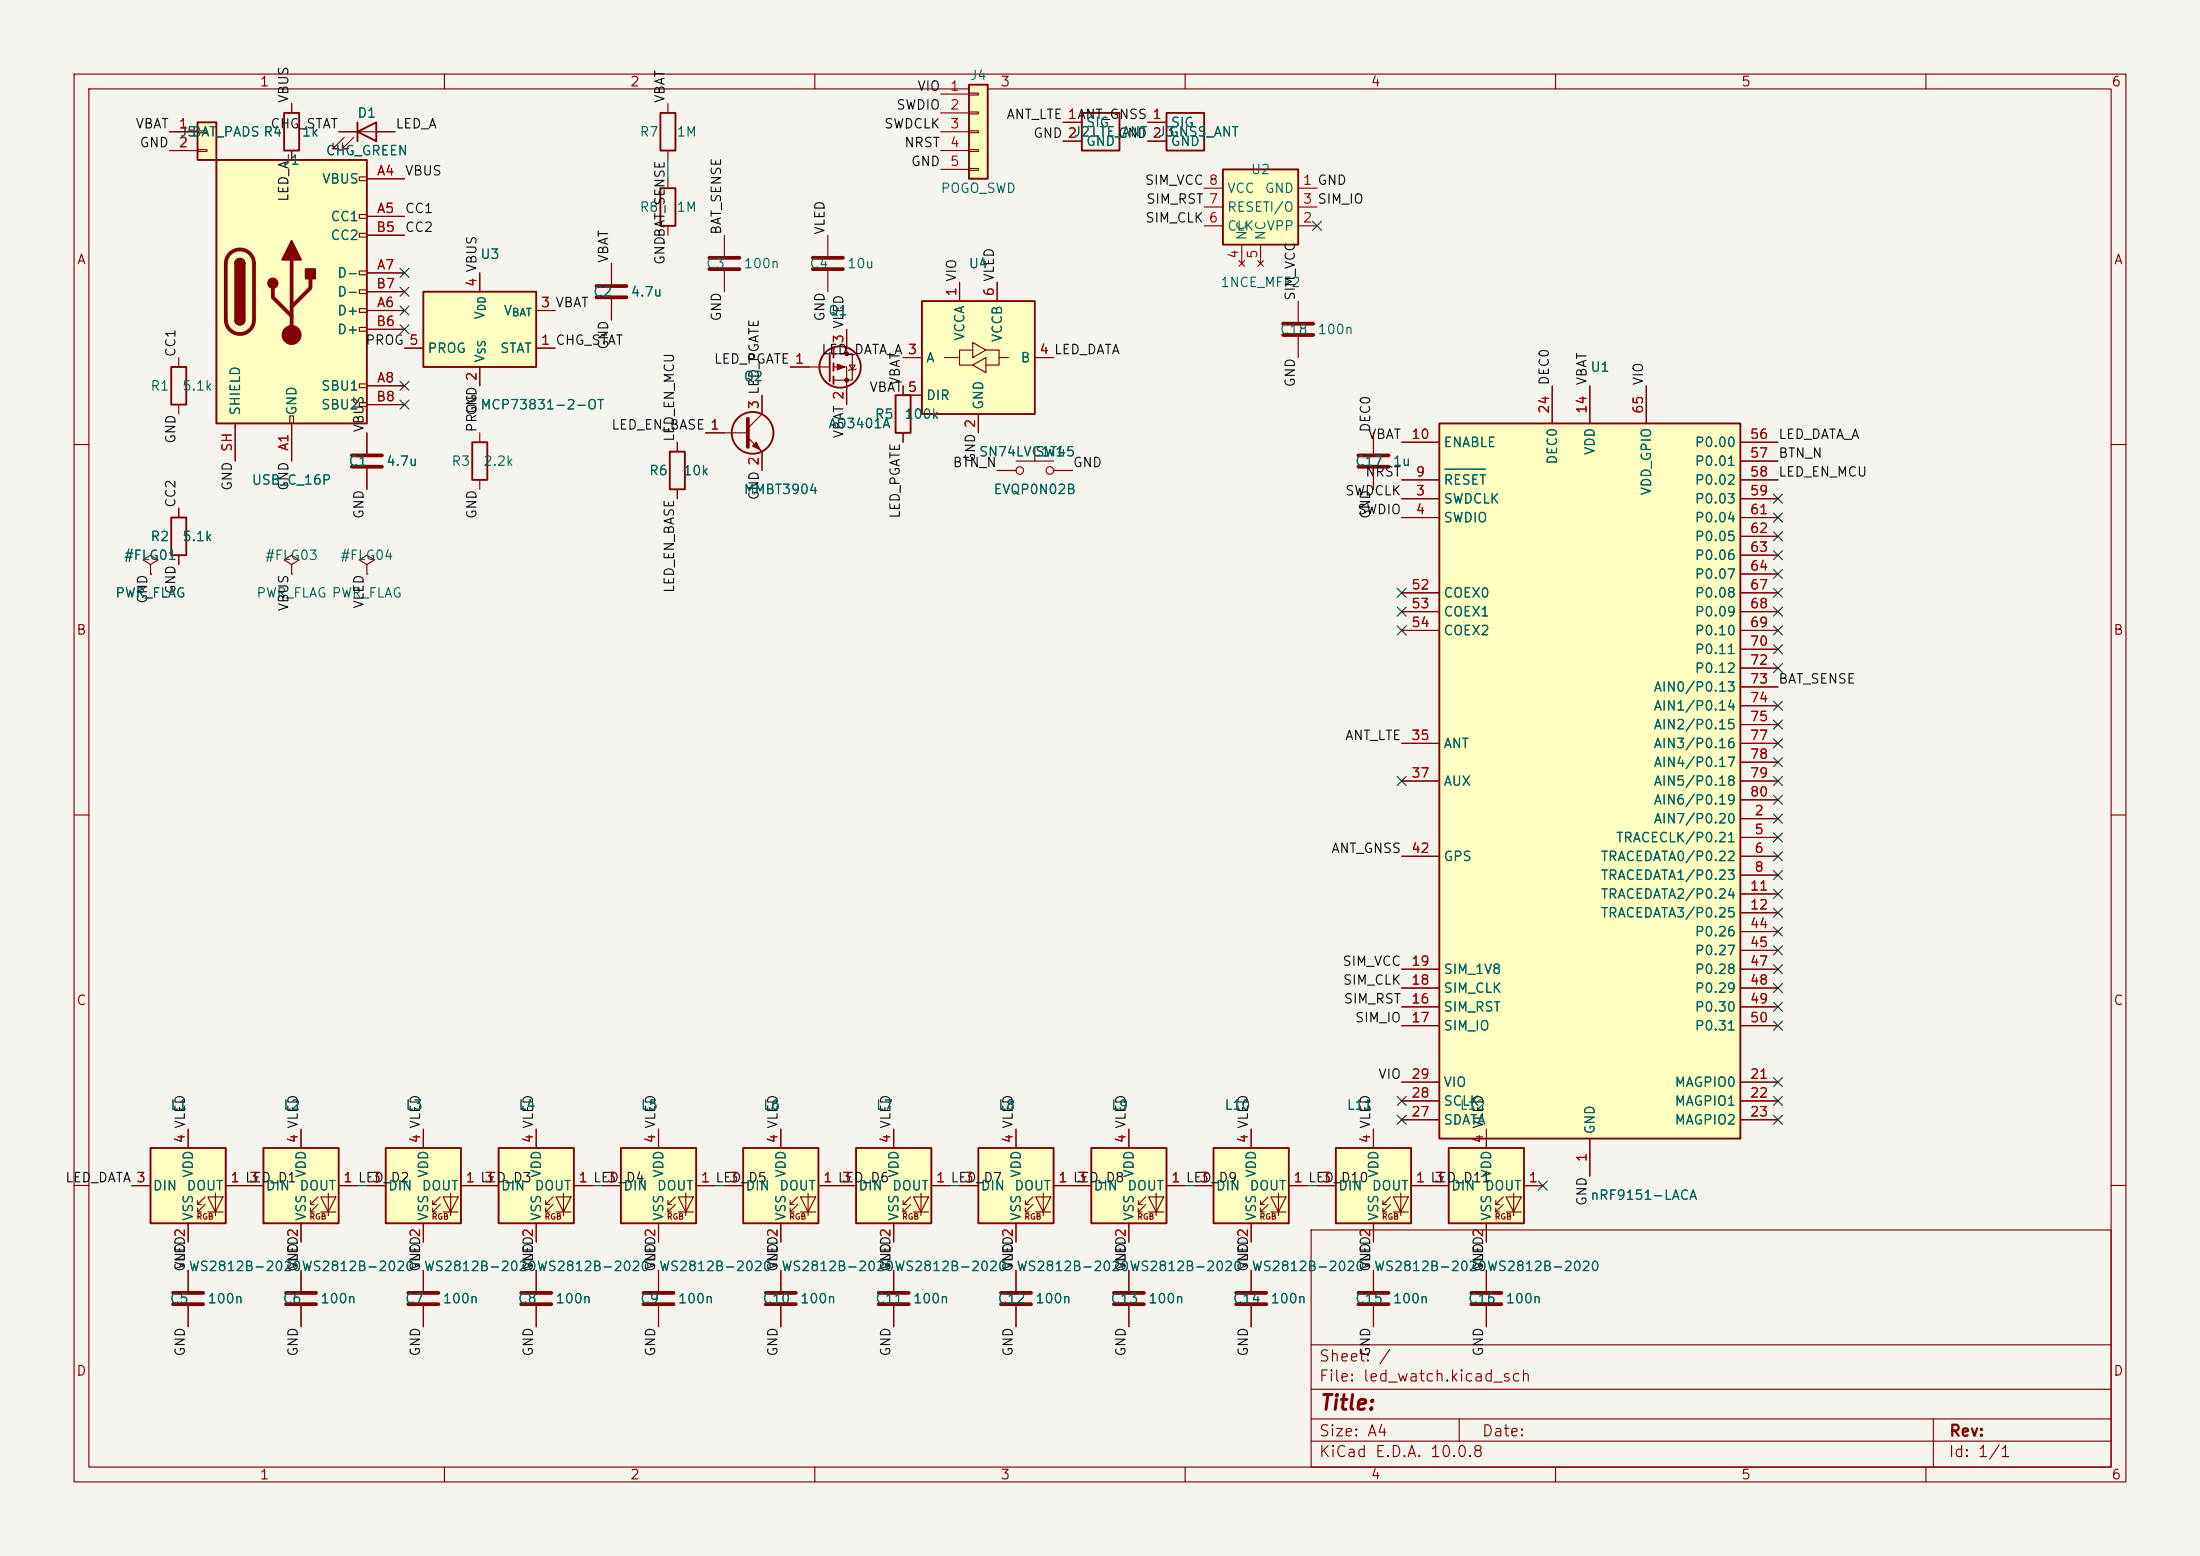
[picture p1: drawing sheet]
<svg xmlns="http://www.w3.org/2000/svg" width="297mm" height="210mm" viewBox="0 0 297 210" stroke-linecap="round" stroke-linejoin="round" font-family="sans-serif">
<path d="M0 0h297v210h-297z" fill="#f5f4ef" stroke="#f5f4ef" stroke-width=".14"/>
<g fill="none" stroke="#840000" stroke-width=".15">
<path d="M10 10h277v190h-277zM12 12h273v186h-273zM60 10v2M110 10v2M160 10v2M210 10v2M260 10v2M10 60h2M285 60h2M10 110h2M285 110h2M10 160h2"/>
<path d="M177 166h108v32h-108zM285 160h2M60 198v2M110 198v2M160 198v2M177 194.5h108M177 191.5h108M177 187.5h108M177 181.5h108M197 191.5v3M210 198v2M260 198v2"/>
<path d="M261 191.5v6.5"/>
</g>
<path d="M52.1 154.9h10.1v10.2h-10.1z" fill="#ffffc2"/>
<g fill="none" stroke="#840000" stroke-width=".15">
<path d="M90.2 14v1.2M90.2 20.3v1.3M57.1 152.4v2.5M49.5 160h2.6M57.1 165.1v2.5M58.4 162.6h.5M58.4 163.6h.5M59.4 161.5l-1 1.1v-.5M59.4 162.6l-1 1v-.5M59.8 161.5h2l-1 2.1zM59.8 163.6h2M60.8 161v3.1"/>
<path d="M62.2 160h2.6"/>
</g>
<path d="M89.2 15.2h2v5.1h-2zM52.1 154.9h10.1v10.2h-10.1z" fill="none" stroke="#840000" stroke-width=".25"/>
<path d="M35.6 154.9h10.1v10.2h-10.1z" fill="#ffffc2"/>
<path d="M40.6 152.4v2.5M33 160h2.6M40.6 165.1v2.5M41.9 162.6h.5M41.9 163.6h.5M42.9 161.5l-1 1.1v-.5M42.9 162.6l-1 1v-.5M43.3 161.5h2l-1 2.1zM43.3 163.6h2M44.3 161v3.1M45.7 160h2.6" fill="none" stroke="#840000" stroke-width=".15"/>
<path d="M35.6 154.9h10.1v10.2h-10.1z" fill="none" stroke="#840000" stroke-width=".25"/>
<path d="M100.3 154.9h10.2v10.2h-10.2z" fill="#ffffc2"/>
<g fill="none" stroke="#840000" stroke-width=".15">
<path d="M82.5 35.6v2.8M90.2 24.1v1.3M90.2 30.5v1.3M82.5 40.4v2.8M105.4 152.4v2.5M97.8 160h2.5M105.4 165.1v2.5M106.7 162.6h.5M106.7 163.6h.5M107.7 161.5l-1 1.1v-.5M107.7 162.6l-1 1v-.5M108.1 161.5h2l-1 2.1z"/>
<path d="M108.1 163.6h2M109.1 161v3.1M110.5 160h2.5"/>
</g>
<path d="M89.2 25.4h2v5.1h-2zM100.3 154.9h10.2v10.2h-10.2z" fill="none" stroke="#840000" stroke-width=".25"/>
<path d="M80.5 38.6h4.1M80.5 40.1h4.1" fill="none" stroke="#840000" stroke-width=".51"/>
<path d="M115.6 154.9h10.1v10.2h-10.1z" fill="#ffffc2"/>
<path d="M120.6 152.4v2.5M113 160h2.6M120.6 165.1v2.5M121.9 162.6h.5M121.9 163.6h.5M122.9 161.5l-1 1.1v-.5M122.9 162.6l-1 1v-.5M123.3 161.5h2l-1 2.1zM123.3 163.6h2M124.3 161v3.1M125.7 160h2.6" fill="none" stroke="#840000" stroke-width=".15"/>
<path d="M115.6 154.9h10.1v10.2h-10.1z" fill="none" stroke="#840000" stroke-width=".25"/>
<path d="M57.1 39.4h15.3v10.1h-15.3z" fill="#ffffc2"/>
<path d="M57.1 39.4h15.3v10.1h-15.3z" fill="none" stroke="#840000" stroke-width=".25"/>
<path d="M64.8 36.8v2.6M97.8 31.8v2.7M97.8 36.6v2.8M111.8 31.8v2.7M111.8 36.6v2.8M54.6 47h2.5M64.8 49.5v2.6M72.4 47h2.5M72.4 41.9h2.5" fill="none" stroke="#840000" stroke-width=".15"/>
<path d="M95.8 34.8h4M95.8 36.3h4M109.7 34.8h4.1M109.7 36.3h4.1" fill="none" stroke="#840000" stroke-width=".51"/>
<path d="M83.8 154.9h10.2v10.2h-10.2z" fill="#ffffc2"/>
<path d="M88.9 152.4v2.5M81.3 160h2.5M88.9 165.1v2.5M90.2 162.6h.5M90.2 163.6h.5M91.2 161.5l-1 1.1v-.5M91.2 162.6l-1 1v-.5M91.6 161.5h2l-1 2.1zM91.6 163.6h2M92.6 161v3.1M94 160h2.5" fill="none" stroke="#840000" stroke-width=".15"/>
<path d="M83.8 154.9h10.2v10.2h-10.2z" fill="none" stroke="#840000" stroke-width=".25"/>
<path d="M20.3 154.9h10.2v10.2h-10.2z" fill="#ffffc2"/>
<path d="M25.4 152.4v2.5M17.8 160h2.5M25.4 165.1v2.5M26.7 162.6h.5M26.7 163.6h.5M27.7 161.5l-1 1.1v-.5M27.7 162.6l-1 1v-.5M28.1 161.5h2l-1 2.1zM28.1 163.6h2M29.1 161v3.1M30.5 160h2.5" fill="none" stroke="#840000" stroke-width=".15"/>
<path d="M20.3 154.9h10.2v10.2h-10.2z" fill="none" stroke="#840000" stroke-width=".25"/>
<path d="M130.8 11.4h2.5v12.7h-2.5z" fill="#ffffc2"/>
<path d="M130.8 11.4h2.5v12.7h-2.5z" fill="none" stroke="#840000" stroke-width=".25"/>
<path d="M127 12.7h3.8M127 15.2h3.8M127 17.8h3.8M130.8 12.6h1.3v.2h-1.3zM130.8 15.1h1.3v.3h-1.3zM130.8 17.7h1.3v.2h-1.3zM127 20.3h3.8M127 22.9h3.8M130.8 20.2h1.3v.2h-1.3zM130.8 22.7h1.3v.3h-1.3zM40.6 171.5v2.7M40.6 176.3v2.8" fill="none" stroke="#840000" stroke-width=".15"/>
<path d="M38.6 174.5h4.1M38.6 176h4.1" fill="none" stroke="#840000" stroke-width=".51"/>
<path d="M180.3 154.9h10.2v10.2h-10.2z" fill="#ffffc2"/>
<g fill="none" stroke="#840000" stroke-width=".15">
<path d="M24.1 48.3v1.2M24.1 54.6v1.3M185.4 152.4v2.5M177.8 160h2.5M185.4 165.1v2.5M186.7 162.6h.5M186.7 163.6h.5M187.7 161.5l-1 1.1v-.5M187.7 162.6l-1 1v-.5M188.1 161.5h2l-1 2.1zM188.1 163.6h2M189.1 161v3.1"/>
<path d="M190.5 160h2.5"/>
</g>
<path d="M23.1 49.5h2v5.1h-2zM180.3 154.9h10.2v10.2h-10.2z" fill="none" stroke="#840000" stroke-width=".25"/>
<path d="M29.2 21.6h20.3v35.6h-20.3z" fill="#ffffc2"/>
<g fill="none" stroke="#840000" stroke-width=".15">
<path d="M39.4 14v1.2M45.7 17.8h7.6M46.5 18.5l-1.5 1.6h.7h-.7v-.8M47.8 18.5l-1.6 1.6h.8h-.8v-.8M39.4 20.3v1.3M48.5 23.9h1v.5h-1zM48.5 29h1v.5h-1zM48.5 31.5h1v.5h-1zM48.5 36.6h1v.5h-1zM48.5 39.1h1v.5h-1zM49.5 24.1h5.1M49.5 29.2h5.1"/>
<path d="M49.5 36.8h5.1M49.5 31.8h5.1M49.5 39.4h5.1M31.7 57.2v5M39.1 56.1h.5v1.1h-.5zM39.4 57.2v5M48.5 41.7h1v.5h-1zM48.5 44.2h1v.5h-1zM48.5 51.8h1v.5h-1zM48.5 54.4h1v.5h-1zM49.5 41.9h5.1M49.5 52.1h5.1"/>
<path d="M49.5 44.5h5.1M49.5 54.6h5.1M49.5 58.4v2.8M64.8 58.4v1.3M91.4 59.7v1.3M95.2 58.4h5.8M101 59.1l1.9 1.9v2.5M102.9 53.3v2.6l-1.9 1.9M106.7 49.5h5.3M112.5 47.8h2.6v3.5h-2.6M112.5 49.5h1.8v5.1M114.3 44.5v3.3"/>
<path d="M114.7 49.3h.7l-.3 .6zM115.6 49.8l-.2 .1h-.7l-.1 .1M121.9 52.1v1.2M121.9 58.4v1.3M24.1 68.6v1.3M24.1 74.9v1.3M39.4 76.2l1-.6-1-.7-1 .7 1 .6v1.3M39.4 77.5h.1M49.5 76.2l1-.6-1-.7-1 .7 1 .6v1.3M49.5 77.5h.1M49.5 63.2v2.8M64.8 64.8v1.2"/>
<path d="M91.4 66v1.3M25.4 171.5v2.7M25.4 176.3v2.8M57.1 171.5v2.7M57.1 176.3v2.8M72.4 171.5v2.7M72.4 176.3v2.8M88.9 171.5v2.7M88.9 176.3v2.8M105.4 171.5v2.7M105.4 176.3v2.8M152.4 171.5v2.7"/>
<path d="M152.4 176.3v2.8M185.4 171.5v2.7M185.4 176.3v2.8"/>
</g>
<g fill="none" stroke="#840000" stroke-width=".25">
<path d="M38.4 15.2h2v5.1h-2zM48.3 17.8l2.5-1.3v2.6zM48.3 16.5v2.6M29.2 21.6h20.3v35.6h-20.3zM31.7 35.6a.64 .64 0 0 1 .7-.7 .64 .64 0 0 1 .6 .7M31.7 43.2a.64 .64 0 0 0 .7 .6 .64 .64 0 0 0 .6-.6M63.8 59.7h2v5.1h-2zM112 47.6v3.8M112.5 47.2v1.1M112.5 49v1M112.5 50.8v1M120.9 53.3h2v5.1h-2z"/>
<path d="M23.1 69.9h2v5h-2zM90.4 61h2.1v5h-2.1z"/>
<circle cx="101.6" cy="58.4" r="2.82"/>
<circle cx="113.4" cy="49.5" r="2.79"/>
</g>
<g fill="none" stroke="#840000" stroke-width=".51">
<path d="M31 34.2a1.9 1.9 0 0 1 2.1-.4 1.9 1.9 0 0 1 1.2 1.8v7.6a1.91 1.91 0 0 1-1.9 1.9 1.91 1.91 0 0 1-1.9-1.9v-7.6a1.9 1.9 0 0 1 .5-1.4zM36.8 38.9v1.2l2.6 2.6M39.4 35.1v10.1M41.9 37.6v1.3l-2.5 2.5M101 56.5v3.8M47.5 61.5h4.1M47.5 63h4.1M23.4 174.5h4M23.4 176h4M55.1 174.5h4.1M55.1 176h4.1M70.4 174.5h4"/>
<path d="M70.4 176h4M86.9 174.5h4M86.9 176h4M103.4 174.5h4M103.4 176h4M150.4 174.5h4M150.4 176h4M183.4 174.5h4.1M183.4 176h4.1"/>
</g>
<g fill="#840000" stroke="#840000" stroke-width=".25">
<path d="M31.7 35.6h1.3v7.6h-1.3z"/>
<path d="M31.9 35.1a.64 .64 0 0 1 .7-.1 .64 .64 0 0 1 .4 .6h-1.3z"/>
<path d="M31.7 43.2h1.3a.64 .64 0 0 1-.6 .6 .64 .64 0 0 1-.7-.6z"/>
<path d="M39.4 32.5l1.2 2.6h-2.5z"/>
<path d="M41.3 36.3h1.2v1.3h-1.2z"/>
<circle cx="36.8" cy="38.2" r=".63"/>
</g>
<g fill="#840000" stroke="#840000" stroke-width=".15">
<path d="M101.6 60.2l.5-.5 .5 1z"/>
<path d="M113 49.1l1 .4-1 .4z"/>
<circle cx="39.4" cy="45.2" r="1.27"/>
<circle cx="114.3" cy="47.8" r=".25"/>
<circle cx="114.3" cy="51.3" r=".25"/>
</g>
<path d="M195.6 154.9h10.1v10.2h-10.1z" fill="#ffffc2"/>
<path d="M200.7 152.4v2.5M193 160h2.6M200.7 165.1v2.5M201.9 162.6h.5M201.9 163.6h.5M202.9 161.5l-1 1.1v-.5M202.9 162.6l-1 1v-.5M203.3 161.5h2.1l-1.1 2.1zM203.3 163.6h2.1M204.3 161v3.1M205.7 160h2.6" fill="none" stroke="#840000" stroke-width=".15"/>
<path d="M195.6 154.9h10.1v10.2h-10.1z" fill="none" stroke="#840000" stroke-width=".25"/>
<path d="M26.7 16.5h2.5v5.1h-2.5z" fill="#ffffc2"/>
<path d="M26.7 16.5h2.5v5.1h-2.5z" fill="none" stroke="#840000" stroke-width=".25"/>
<path d="M22.9 17.8h3.8M26.7 17.7h1.2v.2h-1.2zM22.9 20.3h3.8M26.7 20.2h1.2v.2h-1.2z" fill="none" stroke="#840000" stroke-width=".15"/>
<path d="M67.3 154.9h10.2v10.2h-10.2z" fill="#ffffc2"/>
<g fill="none" stroke="#840000" stroke-width=".15">
<path d="M20.3 76.2l1-.6-1-.7-1 .7 1 .6v1.3M20.3 77.5h.1M72.4 152.4v2.5M64.8 160h2.5M72.4 165.1v2.5M73.7 162.6h.5M73.7 163.6h.5M74.7 161.5l-1 1.1v-.5M74.7 162.6l-1 1v-.5M75.1 161.5h2l-1 2.1zM75.1 163.6h2M76.1 161v3.1"/>
<path d="M77.5 160h2.5M120.6 171.5v2.7M120.6 176.3v2.8M137.2 171.5v2.7M137.2 176.3v2.8M200.7 171.5v2.7M200.7 176.3v2.8"/>
</g>
<path d="M67.3 154.9h10.2v10.2h-10.2z" fill="none" stroke="#840000" stroke-width=".25"/>
<path d="M118.6 174.5h4.1M118.6 176h4.1M135.1 174.5h4.1M135.1 176h4.1M198.6 174.5h4.1M198.6 176h4.1" fill="none" stroke="#840000" stroke-width=".51"/>
<path d="M132.1 154.9h10.1v10.2h-10.1z" fill="#ffffc2"/>
<path d="M137.2 152.4v2.5M129.5 160h2.6M137.2 165.1v2.5M138.4 162.6h.5M138.4 163.6h.5M139.4 161.5l-1 1.1v-.5M139.4 162.6l-1 1v-.5M139.8 161.5h2.1l-1.1 2.1zM139.8 163.6h2.1M140.8 161v3.1M142.2 160h2.6" fill="none" stroke="#840000" stroke-width=".15"/>
<path d="M132.1 154.9h10.1v10.2h-10.1z" fill="none" stroke="#840000" stroke-width=".25"/>
<path d="M147.3 154.9h10.2v10.2h-10.2z" fill="#ffffc2"/>
<g fill="none" stroke="#840000" stroke-width=".15">
<path d="M152.4 152.4v2.5M144.8 160h2.5M152.4 165.1v2.5M153.7 162.6h.5M153.7 163.6h.5M154.7 161.5l-1 1.1v-.5M154.7 162.6l-1 1v-.5M155.1 161.5h2l-1 2.1zM155.1 163.6h2M156.1 161v3.1M157.5 160h2.5M168.9 171.5v2.7"/>
<path d="M168.9 176.3v2.8"/>
</g>
<path d="M147.3 154.9h10.2v10.2h-10.2z" fill="none" stroke="#840000" stroke-width=".25"/>
<path d="M166.9 174.5h4M166.9 176h4" fill="none" stroke="#840000" stroke-width=".51"/>
<path d="M163.8 154.9h10.2v10.2h-10.2z" fill="#ffffc2"/>
<g fill="none" stroke="#840000" stroke-width=".15">
<path d="M143.5 16.5h2.5M143.5 19.1h2.5M154.9 16.5h2.6M154.9 19.1h2.6M168.9 152.4v2.5M161.3 160h2.5M168.9 165.1v2.5M170.2 162.6h.5M170.2 163.6h.5M171.2 161.5l-1 1.1v-.5M171.2 162.6l-1 1v-.5M171.6 161.5h2l-1 2.1z"/>
<path d="M171.6 163.6h2M172.6 161v3.1M174 160h2.5"/>
</g>
<path d="M146 15.2h5.1v5.1h-5.1zM157.5 15.2h5.1v5.1h-5.1zM163.8 154.9h10.2v10.2h-10.2z" fill="none" stroke="#840000" stroke-width=".25"/>
<path d="M165.1 22.9h10.2v10.1h-10.2z" fill="#ffffc2"/>
<path d="M165.1 22.9h10.2v10.1h-10.2z" fill="none" stroke="#840000" stroke-width=".25"/>
<g fill="none" stroke="#840000" stroke-width=".15">
<path d="M162.6 25.4h2.5M162.6 30.5h2.5M162.6 27.9h2.5M167.3 35.2l.7 .7M167.6 33v2.6M168 35.2l-.7 .7M169.8 35.2l.8 .7M170.2 33v2.6M170.6 35.2l-.8 .7M175.3 25.4h2.5M175.3 30.5h2.5M175.3 27.9h2.5"/>
<path d="M134.6 63.5h2.6M137.2 62.2h5M139.7 60.5v1.7M142.2 63.5h2.6"/>
<circle cx="137.7" cy="63.5" r=".51"/>
<circle cx="141.7" cy="63.5" r=".51"/>
</g>
<path d="M124.5 40.6h15.2v15.3h-15.2z" fill="#ffffc2"/>
<path d="M124.5 40.6h15.2v15.3h-15.2z" fill="none" stroke="#840000" stroke-width=".25"/>
<g fill="none" stroke="#840000" stroke-width=".15">
<path d="M129.5 38.1v2.5M134.6 38.1v2.5M121.9 48.3h2.6M121.9 53.3h2.6M127.5 48.3h2v1h1.8M131.3 47.2h-1.8v1.1M131.3 46.2l1.8 1-1.8 1.1zM131.3 49.3l1.8-1v2zM132.1 55.9v2.5M133.1 47.2h1.8v1.1h1.2M134.9 48.3v1h-1.8M139.7 48.3h2.5"/>
<path d="M175.3 40.6v2.8M175.3 45.5v2.8M185.4 58.4v2.8M185.4 63.2v2.8"/>
</g>
<path d="M173.2 43.7h4.1M173.2 45.2h4.1M183.4 61.5h4.1M183.4 63h4.1" fill="none" stroke="#840000" stroke-width=".51"/>
<path d="M194.3 57.2h40.6v96.5h-40.6z" fill="#ffffc2"/>
<path d="M194.3 57.2h40.6v96.5h-40.6z" fill="none" stroke="#840000" stroke-width=".25"/>
<g fill="none" stroke="#840000" stroke-width=".15">
<path d="M22.9 17.8h3.8M39.4 14v1.2M45.7 17.8h2.6M50.8 17.8h2.5M143.5 16.5h2.5M143.5 19.1h2.5M154.9 16.5h2.6M154.9 19.1h2.6M22.9 20.3h3.8M39.4 20.3v1.3M49.5 24.1h5.1M49.5 29.2h5.1"/>
<path d="M49.5 36.8h5.1M49.5 31.8h5.1M49.5 39.4h5.1M64.8 36.8v2.6M82.5 35.6v2.8M129.5 38.1v2.5M134.6 38.1v2.5M31.7 57.2v5M39.4 57.2v5M49.5 41.9h5.1M49.5 52.1h5.1M49.5 44.5h5.1"/>
<path d="M49.5 54.6h5.1M49.5 58.4v2.8M54.6 47h2.5M64.8 49.5v2.6M72.4 41.9h2.5M72.4 47h2.5M82.5 40.4v2.8M91.4 59.7v1.3M95.2 58.4h2.6M102.9 53.3v2.6M106.7 49.5h2.5M114.3 44.5v2.5"/>
<path d="M114.3 52.1v2.5M121.9 52.1v1.2h2.6M121.9 58.4v1.3M121.9 48.3h2.6M132.1 55.9v2.5M139.7 48.3h2.5M185.4 58.4v2.8M189.2 59.7h5.1M209.5 52.1v5.1M214.6 52.1v5.1M222.2 52.1v5.1M234.9 59.7h5.1"/>
<path d="M20.3 77.5h.1M24.1 68.6v1.3M24.1 74.9v1.3M49.5 63.2v2.8M91.4 66v1.3M102.9 61v2.5M134.6 63.5h2.6M142.2 63.5h2.6M185.4 63.2v2.8M189.2 67.3h5.1M189.2 69.9h5.1M189.2 64.8h5.1"/>
<path d="M234.9 67.3h5.1M234.9 69.9h5.1M234.9 64.8h5.1M234.9 62.2h5.1M234.9 72.4h5.1M234.9 74.9h5.1M234.9 77.5h5.1M189.2 80h5.1M189.2 82.6h5.1M189.2 85.1h5.1M234.9 80h5.1M234.9 82.6h5.1"/>
<path d="M234.9 85.1h5.1M234.9 87.6h5.1M234.9 90.2h5.1M234.9 92.7h5.1M234.9 95.3h5.1M234.9 97.8h5.1M189.2 115.6h5.1M189.2 100.3h5.1M189.2 105.4h5.1M234.9 110.5h5.1M234.9 113h5.1M234.9 115.6h5.1"/>
<path d="M234.9 118.1h5.1M234.9 100.3h5.1M234.9 105.4h5.1M234.9 102.9h5.1M234.9 108h5.1M189.2 135.9h5.1M189.2 138.4h5.1M189.2 133.4h5.1M189.2 130.8h5.1M234.9 120.7h5.1M234.9 123.2h5.1M234.9 135.9h5.1"/>
<path d="M234.9 138.4h5.1M234.9 133.4h5.1M234.9 130.8h5.1M234.9 125.7h5.1M234.9 128.3h5.1M25.4 152.4v2.5M40.6 152.4v2.5M57.1 152.4v2.5M72.4 152.4v2.5M88.9 152.4v2.5M105.4 152.4v2.5M120.6 152.4v2.5"/>
<path d="M137.2 152.4v2.5M152.4 152.4v2.5M168.9 152.4v2.5M185.4 152.4v2.5M189.2 146.1h5.1M189.2 148.6h5.1M189.2 151.1h5.1M200.7 152.4v2.5M214.6 153.7v5.1M234.9 146.1h5.1M234.9 148.6h5.1M234.9 151.1h5.1"/>
<path d="M17.8 160h2.5M25.4 165.1v2.5M25.4 171.5v2.7M25.4 176.3v2.8M30.5 160h5.1M40.6 165.1v2.5M40.6 171.5v2.7M40.6 176.3v2.8M45.7 160h2.6M49.5 160h2.6M57.1 165.1v2.5M57.1 171.5v2.7"/>
<path d="M57.1 176.3v2.8M62.2 160h5.1M72.4 165.1v2.5M72.4 171.5v2.7M72.4 176.3v2.8M77.5 160h2.5M81.3 160h2.5M88.9 165.1v2.5M88.9 171.5v2.7M88.9 176.3v2.8M94 160h2.5M97.8 160h2.5"/>
<path d="M105.4 165.1v2.5M105.4 171.5v2.7M105.4 176.3v2.8M110.5 160h5.1M120.6 165.1v2.5M120.6 171.5v2.7M120.6 176.3v2.8M125.7 160h2.6M129.5 160h2.6M137.2 165.1v2.5M137.2 171.5v2.7M137.2 176.3v2.8"/>
<path d="M142.2 160h5.1M152.4 165.1v2.5M152.4 171.5v2.7M152.4 176.3v2.8M157.5 160h2.5M161.3 160h2.5M168.9 165.1v2.5M168.9 171.5v2.7M168.9 176.3v2.8M174 160h2.5M177.8 160h2.5M185.4 165.1v2.5"/>
<path d="M185.4 171.5v2.7M185.4 176.3v2.8M190.5 160h5.1M200.7 165.1v2.5M200.7 171.5v2.7M200.7 176.3v2.8M205.7 160h2.6"/>
</g>
<path d="M195 63.3h5.5" fill="none" stroke="#006464" stroke-width=".15"/>
<path d="M90.2 21.6v2.5M48.3 160h1.2M80 160h1.3M96.5 160h1.3M128.3 160h1.2M160 160h1.3M176.5 160h1.3" fill="none" stroke="#009600" stroke-width=".15"/>
<g fill="none" stroke="#000084" stroke-width=".15">
<path d="M54 36.2l1.2 1.2M54 38.8l1.2 1.2M55.2 36.2l-1.2 1.2M55.2 38.8l-1.2 1.2M177.2 29.9l1.2 1.2M178.4 29.9l-1.2 1.2M54 54l1.2 1.2M54 41.3l1.2 1.2M54 43.8l1.2 1.3M54 51.5l1.2 1.2M55.2 54l-1.2 1.2M55.2 41.3l-1.2 1.2"/>
<path d="M55.2 43.8l-1.2 1.3M55.2 51.5l-1.2 1.2M188.6 79.4l1.2 1.2M189.8 79.4l-1.2 1.2M239.4 79.4l1.2 1.2M239.4 66.7l1.2 1.2M239.4 69.2l1.2 1.3M239.4 71.8l1.2 1.2M239.4 74.3l1.2 1.2M239.4 76.9l1.2 1.2M240.6 79.4l-1.2 1.2M240.6 66.7l-1.2 1.2"/>
<path d="M240.6 69.2l-1.2 1.3M240.6 71.8l-1.2 1.2M240.6 74.3l-1.2 1.2M240.6 76.9l-1.2 1.2M188.6 81.9l1.2 1.3M188.6 84.5l1.2 1.2M189.8 81.9l-1.2 1.3M189.8 84.5l-1.2 1.2M239.4 81.9l1.2 1.3M239.4 84.5l1.2 1.2M239.4 87l1.2 1.2M239.4 89.6l1.2 1.2"/>
<path d="M239.4 94.6l1.2 1.3M239.4 97.2l1.2 1.2M239.4 99.7l1.2 1.2M240.6 81.9l-1.2 1.3M240.6 84.5l-1.2 1.2M240.6 87l-1.2 1.2M240.6 89.6l-1.2 1.2M240.6 94.6l-1.2 1.3M240.6 97.2l-1.2 1.2M240.6 99.7l-1.2 1.2M188.6 104.8l1.2 1.2M189.8 104.8l-1.2 1.2"/>
<path d="M239.4 109.9l1.2 1.2M239.4 112.4l1.2 1.2M239.4 115l1.2 1.2M239.4 117.5l1.2 1.2M239.4 104.8l1.2 1.2M239.4 107.3l1.2 1.3M239.4 102.3l1.2 1.2M240.6 109.9l-1.2 1.2M240.6 112.4l-1.2 1.2M240.6 115l-1.2 1.2M240.6 117.5l-1.2 1.2M240.6 104.8l-1.2 1.2"/>
<path d="M240.6 107.3l-1.2 1.3M240.6 102.3l-1.2 1.2M239.4 122.6l1.2 1.2M239.4 125.1l1.2 1.2M239.4 127.7l1.2 1.2M239.4 130.2l1.2 1.2M239.4 132.7l1.2 1.3M239.4 135.3l1.2 1.2M239.4 137.8l1.2 1.2M239.4 120l1.2 1.3M240.6 122.6l-1.2 1.2M240.6 125.1l-1.2 1.2"/>
<path d="M240.6 127.7l-1.2 1.2M240.6 130.2l-1.2 1.2M240.6 132.7l-1.2 1.3M240.6 135.3l-1.2 1.2M240.6 137.8l-1.2 1.2M240.6 120l-1.2 1.3M188.6 150.5l1.2 1.2M188.6 148l1.2 1.2M189.8 148l-1.2 1.2M189.8 150.5l-1.2 1.2M207.7 159.4l1.2 1.2M208.9 159.4l-1.2 1.2"/>
<path d="M239.4 145.4l1.2 1.3M239.4 148l1.2 1.2M239.4 150.5l1.2 1.2M240.6 145.4l-1.2 1.3M240.6 148l-1.2 1.2M240.6 150.5l-1.2 1.2"/>
</g>
<text font-size="2" fill="#840000" x="178" y="190.8">Title:</text>
<g font-size="1.5" fill="#840000">
<text x="178" y="184.1">Sheet: /</text>
<text x="178" y="186.8">File: led_watch.kicad_sch</text>
<text x="178" y="197">KiCad E.D.A. 10.0.8</text>
<text x="178" y="194.2">Size: A4</text>
<text x="200" y="194.2">Date:</text>
<text x="263" y="197">Id: 1/1</text>
<text x="263" y="194.2">Rev:</text>
</g>
<g font-size="1.3" fill="#840000">
<text x="35" y="12">1</text>
<text x="85" y="12">2</text>
<text x="135" y="12">3</text>
<text x="185" y="12">4</text>
<text x="235" y="12">5</text>
<text x="285" y="12">6</text>
<text x="10.3" y="36">A</text>
<text x="285.3" y="36">A</text>
<text x="10.2" y="86">B</text>
<text x="285.2" y="86">B</text>
<text x="10.2" y="136">C</text>
<text x="285.2" y="136">C</text>
<text x="10.2" y="186">D</text>
<text x="285.2" y="186">D</text>
<text x="35" y="200">1</text>
<text x="85" y="200">2</text>
<text x="135" y="200">3</text>
<text x="185" y="200">4</text>
<text x="235" y="200">5</text>
<text x="285" y="200">6</text>
</g>
<g font-size="1.3" fill="#006464">
<text x="130.9" y="11.1">J4</text>
<text x="48.2" y="16.2">D1</text>
<text x="146.5" y="17.5">SIG</text>
<text x="158" y="17.5">SIG</text>
<text x="24.2" y="18.7">J5</text>
<text x="25.8" y="18.7">BAT_PADS R4</text>
<text x="38.2" y="22.6">J1</text>
<text x="40.7" y="18.7">1k</text>
<text x="43.9" y="21.3">CHG_GREEN</text>
<text x="86.3" y="18.7">R7</text>
<text x="91.3" y="18.7">1M</text>
<text x="144.8" y="18.7">J2LTE_ANT 2</text>
<text x="146.5" y="20">GND</text>
<text x="156.3" y="18.7">J3</text>
<text x="157.7" y="18.7">GNSS_ANT</text>
<text x="158" y="20">GND</text>
<text x="168.8" y="23.8">U2</text>
<text x="43.4" y="25.1">VBUS</text>
<text x="86.3" y="28.9">R8</text>
<text x="91.3" y="28.9">1M</text>
<text x="126.9" y="26.4">POGO_SWD</text>
<text x="165.6" y="28.9">RESETI/O</text>
<text x="165.6" y="26.4">VCC</text>
<text x="170.7" y="26.4">GND</text>
<text x="44.5" y="30.2">CC1</text>
<text x="44.5" y="32.7">CC2</text>
<text x="64.8" y="35.3">U3</text>
<text x="165.6" y="31.4">CLK</text>
<text x="168.6" y="32.5" transform="rotate(-90 168.6 32.5)">NC</text>
<text x="170.9" y="31.4">VPP</text>
<text x="171.1" y="32.5" transform="rotate(-90 171.1 32.5)">NC</text>
<text x="45.4" y="37.8">D-</text>
<text x="45.4" y="40.3">D-</text>
<text x="80" y="40.3">C2</text>
<text x="85.1" y="40.3">4.7u</text>
<text x="95.2" y="36.5">C3</text>
<text x="100.3" y="36.5">100n</text>
<text x="109.2" y="36.5">C4</text>
<text x="114.3" y="36.5">10u</text>
<text x="130.7" y="36.5">U4</text>
<text x="164.7" y="39.1">1NCE_MFF2</text>
<text x="45.4" y="42.9">D+</text>
<text x="45.4" y="45.4">D+</text>
<text x="57.6" y="48">PROG</text>
<text x="65.7" y="43.2" transform="rotate(-90 65.7 43.2)">V</text>
<text x="67.4" y="48">STAT</text>
<text x="67.9" y="42.9">V</text>
<text x="111.7" y="42.9">Q1</text>
<text x="130.5" y="46.1" transform="rotate(-90 130.5 46.1)">VCCA</text>
<text x="135.6" y="46.3" transform="rotate(-90 135.6 46.3)">VCCB</text>
<text x="172.7" y="45.4">C18</text>
<text x="177.8" y="45.4">100n</text>
<text x="20.2" y="53">R1</text>
<text x="24.5" y="53">5.1k</text>
<text x="43.3" y="53">SBU1</text>
<text x="65.7" y="49" transform="rotate(-90 65.7 49)">V</text>
<text x="100.3" y="51.8">Q2</text>
<text x="124.9" y="49.2">A</text>
<text x="137.7" y="49.2">B</text>
<text x="214.6" y="50.5">U1</text>
<text x="32.7" y="56.2" transform="rotate(-90 32.7 56.2)">SHIELD</text>
<text x="40.3" y="56.2" transform="rotate(-90 40.3 56.2)">GND</text>
<text x="43.3" y="55.6">SBU2</text>
<text x="64.8" y="55.6">MCP73831-2-OT</text>
<text x="111.7" y="58.1">AO3401A</text>
<text x="118" y="56.8">R5</text>
<text x="122" y="56.8">100k</text>
<text x="124.9" y="54.3">DIR</text>
<text x="133" y="55.4" transform="rotate(-90 133 55.4)">GND</text>
<text x="33.9" y="65.7">USB_C_16P</text>
<text x="47" y="63.2">C1</text>
<text x="52.1" y="63.2">4.7u</text>
<text x="60.9" y="63.2">R3</text>
<text x="65.2" y="63.2">2.2k</text>
<text x="87.5" y="64.5">R6</text>
<text x="92.1" y="64.5">10k</text>
<text x="132.1" y="61.9">SN74LVC1T45</text>
<text x="139.7" y="61.9">SW1</text>
<text x="182.9" y="63.2">C17</text>
<text x="187.9" y="63.2">1u</text>
<text x="194.8" y="65.7">RESET</text>
<text x="194.8" y="60.7">ENABLE</text>
<text x="210.5" y="62.8" transform="rotate(-90 210.5 62.8)">DEC0</text>
<text x="215.6" y="61.5" transform="rotate(-90 215.6 61.5)">VDD</text>
<text x="228.7" y="60.7">P0.00</text>
<text x="228.7" y="63.2">P0.01</text>
<text x="228.7" y="65.7">P0.02</text>
<text x="100.3" y="67">MMBT3904</text>
<text x="134" y="67">EVQP0N02B</text>
<text x="194.8" y="68.3">SWDCLK</text>
<text x="194.8" y="70.8">SWDIO</text>
<text x="223.2" y="67" transform="rotate(-90 223.2 67)">VDD_GPIO</text>
<text x="228.7" y="68.3">P0.03</text>
<text x="228.7" y="70.8">P0.04</text>
<text x="16.7" y="75.9">#FLG01</text>
<text x="20.2" y="73.4">R2</text>
<text x="24.5" y="73.4">5.1k</text>
<text x="35.7" y="75.9">#FLG03</text>
<text x="45.9" y="75.9">#FLG04</text>
<text x="228.7" y="73.4">P0.05</text>
<text x="228.7" y="75.9">P0.06</text>
<text x="15.5" y="81">PWR_FLAG</text>
<text x="34.5" y="81">PWR_FLAG PWR_FLAG</text>
<text x="194.8" y="81">COEX0</text>
<text x="194.8" y="83.5">COEX1</text>
<text x="228.7" y="78.4">P0.07</text>
<text x="228.7" y="81">P0.08</text>
<text x="228.7" y="83.5">P0.09</text>
<text x="194.8" y="86.1">COEX2</text>
<text x="228.7" y="86.1">P0.10</text>
<text x="228.7" y="88.6">P0.11</text>
<text x="223.1" y="93.7">AIN0/P0.13</text>
<text x="228.7" y="91.1">P0.12</text>
<text x="194.8" y="101.3">ANT</text>
<text x="223.1" y="96.2">AIN1/P0.14</text>
<text x="223.1" y="98.8">AIN2/P0.15</text>
<text x="223.1" y="101.3">AIN3/P0.16</text>
<text x="194.8" y="106.4">AUX</text>
<text x="223.1" y="103.8">AIN4/P0.17</text>
<text x="223.1" y="106.4">AIN5/P0.18</text>
<text x="218.1" y="114">TRACECLK/P0.21</text>
<text x="223.1" y="111.5">AIN7/P0.20</text>
<text x="223.1" y="108.9">AIN6/P0.19</text>
<text x="194.8" y="116.5">GPS</text>
<text x="216" y="116.5">TRACEDATA0/P0.22</text>
<text x="216" y="119.1">TRACEDATA1/P0.23</text>
<text x="216" y="121.6">TRACEDATA2/P0.24</text>
<text x="216" y="124.2">TRACEDATA3/P0.25</text>
<text x="194.8" y="131.8">SIM_1V8</text>
<text x="228.7" y="126.7">P0.26</text>
<text x="228.7" y="129.2">P0.27</text>
<text x="228.7" y="131.8">P0.28</text>
<text x="194.8" y="136.9">SIM_RST</text>
<text x="194.8" y="134.3">SIM_CLK</text>
<text x="228.7" y="134.3">P0.29</text>
<text x="228.7" y="136.9">P0.30</text>
<text x="194.8" y="139.4">SIM_IO</text>
<text x="228.7" y="139.4">P0.31</text>
<text x="194.8" y="149.6">SCLK</text>
<text x="194.8" y="147">VIO</text>
<text x="226" y="147">MAGPIO0</text>
<text x="226" y="149.6">MAGPIO1</text>
<text x="22.9" y="150.1">L1</text>
<text x="38.2" y="150.1">L2</text>
<text x="54.7" y="150.1">L3</text>
<text x="69.9" y="150.1">L4</text>
<text x="86.4" y="150.1">L5</text>
<text x="102.9" y="150.1">L6</text>
<text x="118.2" y="150.1">L7</text>
<text x="134.7" y="150.1">L8</text>
<text x="149.9" y="150.1">L9</text>
<text x="165.2" y="150.1">L10</text>
<text x="181.7" y="150.1">L11</text>
<text x="194.8" y="152.1">SDATA</text>
<text x="197" y="150.1">L12</text>
<text x="215.6" y="153.2" transform="rotate(-90 215.6 153.2)">GND</text>
<text x="226" y="152.1">MAGPIO2</text>
<text x="20.5" y="161">DIN</text>
<text x="25.1" y="161">DOUT</text>
<text x="26.4" y="159" transform="rotate(-90 26.4 159)">VDD</text>
<text x="35.8" y="161">DIN</text>
<text x="40.3" y="161">DOUT</text>
<text x="41.6" y="159" transform="rotate(-90 41.6 159)">VDD</text>
<text x="52.3" y="161">DIN</text>
<text x="56.9" y="161">DOUT</text>
<text x="58.1" y="159" transform="rotate(-90 58.1 159)">VDD</text>
<text x="67.5" y="161">DIN</text>
<text x="72.1" y="161">DOUT</text>
<text x="73.4" y="159" transform="rotate(-90 73.4 159)">VDD</text>
<text x="84" y="161">DIN</text>
<text x="88.6" y="161">DOUT</text>
<text x="89.9" y="159" transform="rotate(-90 89.9 159)">VDD</text>
<text x="100.6" y="161">DIN</text>
<text x="105.1" y="161">DOUT</text>
<text x="106.4" y="159" transform="rotate(-90 106.4 159)">VDD</text>
<text x="115.8" y="161">DIN</text>
<text x="120.4" y="161">DOUT</text>
<text x="121.6" y="159" transform="rotate(-90 121.6 159)">VDD</text>
<text x="132.3" y="161">DIN</text>
<text x="136.9" y="161">DOUT</text>
<text x="138.1" y="159" transform="rotate(-90 138.1 159)">VDD</text>
<text x="147.5" y="161">DIN</text>
<text x="152.1" y="161">DOUT</text>
<text x="153.4" y="159" transform="rotate(-90 153.4 159)">VDD</text>
<text x="164.1" y="161">DIN</text>
<text x="168.6" y="161">DOUT</text>
<text x="169.9" y="159" transform="rotate(-90 169.9 159)">VDD</text>
<text x="180.6" y="161">DIN</text>
<text x="185.1" y="161">DOUT</text>
<text x="186.4" y="159" transform="rotate(-90 186.4 159)">VDD</text>
<text x="195.8" y="161">DIN</text>
<text x="200.4" y="161">DOUT</text>
<text x="201.6" y="159" transform="rotate(-90 201.6 159)">VDD</text>
<text x="26.4" y="164.9" transform="rotate(-90 26.4 164.9)">VSS</text>
<text x="41.6" y="164.9" transform="rotate(-90 41.6 164.9)">VSS</text>
<text x="58.1" y="164.9" transform="rotate(-90 58.1 164.9)">VSS</text>
<text x="73.4" y="164.9" transform="rotate(-90 73.4 164.9)">VSS</text>
<text x="89.9" y="164.9" transform="rotate(-90 89.9 164.9)">VSS</text>
<text x="106.4" y="164.9" transform="rotate(-90 106.4 164.9)">VSS</text>
<text x="121.6" y="164.9" transform="rotate(-90 121.6 164.9)">VSS</text>
<text x="138.1" y="164.9" transform="rotate(-90 138.1 164.9)">VSS</text>
<text x="153.4" y="164.9" transform="rotate(-90 153.4 164.9)">VSS</text>
<text x="169.9" y="164.9" transform="rotate(-90 169.9 164.9)">VSS</text>
<text x="186.4" y="164.9" transform="rotate(-90 186.4 164.9)">VSS</text>
<text x="201.6" y="164.9" transform="rotate(-90 201.6 164.9)">VSS</text>
<text x="214.6" y="162.3">nRF9151-LACA</text>
<text x="25.4" y="171.9">WS2812B-2020WS2812B-2020</text>
<text x="57.1" y="171.9">WS2812B-2020WS2812B-2020</text>
<text x="88.9" y="171.9">WS2812B-2020</text>
<text x="105.4" y="171.9">WS2812B-2020WS2812B-2020</text>
<text x="137.1" y="171.9">WS2812B-2020WS2812B-2020</text>
<text x="168.9" y="171.9">WS2812B-2020</text>
<text x="185.4" y="171.9">WS2812B-2020WS2812B-2020</text>
<text x="22.8" y="176.2">C5</text>
<text x="27.9" y="176.2">100n</text>
<text x="38.1" y="176.2">C6</text>
<text x="43.2" y="176.2">100n</text>
<text x="54.6" y="176.2">C7</text>
<text x="59.7" y="176.2">100n</text>
<text x="69.8" y="176.2">C8</text>
<text x="74.9" y="176.2">100n</text>
<text x="86.3" y="176.2">C9</text>
<text x="91.4" y="176.2">100n</text>
<text x="102.9" y="176.2">C10</text>
<text x="107.9" y="176.2">100n</text>
<text x="118.1" y="176.2">C11</text>
<text x="123.2" y="176.2">100n</text>
<text x="134.6" y="176.2">C12</text>
<text x="139.7" y="176.2">100n</text>
<text x="149.8" y="176.2">C13</text>
<text x="154.9" y="176.2">100n</text>
<text x="166.4" y="176.2">C14</text>
<text x="171.4" y="176.2">100n</text>
<text x="182.9" y="176.2">C15</text>
<text x="187.9" y="176.2">100n</text>
<text x="198.1" y="176.2">C16</text>
<text x="203.2" y="176.2">100n</text>
</g>
<g font-size="1.3" fill="#0f0f0f">
<text x="18.2" y="17.7">VBAT</text>
<text x="36.4" y="17.7">CHG_STAT</text>
<text x="39.2" y="14" transform="rotate(-90 39.2 14)">VBUS</text>
<text x="53.3" y="17.7">LED_A</text>
<text x="90" y="14" transform="rotate(-90 90 14)">VBAT</text>
<text x="119.3" y="17.7">SWDCLK</text>
<text x="120.9" y="15.1">SWDIO</text>
<text x="123.7" y="12.6">VIO</text>
<text x="135.8" y="16.4">ANT_LTE 1ANT_GNSS 1</text>
<text x="18.8" y="20.2">GND</text>
<text x="122" y="20.2">NRST</text>
<text x="122.9" y="22.7">GND</text>
<text x="139.4" y="18.9">GND 2</text>
<text x="150.8" y="18.9">GND</text>
<text x="39.2" y="27.3" transform="rotate(-90 39.2 27.3)">LED_A</text>
<text x="54.6" y="29.1">CC1</text>
<text x="54.6" y="24">VBUS</text>
<text x="154.5" y="25.3">SIM_VCC 8</text>
<text x="154.7" y="27.8">SIM_RST 7</text>
<text x="54.6" y="31.6">CC2</text>
<text x="82.4" y="35.6" transform="rotate(-90 82.4 35.6)">VBAT</text>
<text x="90" y="35.8" transform="rotate(-90 90 35.8)">GNDBAT_SENSE</text>
<text x="97.7" y="31.8" transform="rotate(-90 97.7 31.8)">BAT_SENSE</text>
<text x="111.6" y="31.8" transform="rotate(-90 111.6 31.8)">VLED</text>
<text x="154.5" y="30.4">SIM_CLK 6</text>
<text x="175.1" y="40.7" transform="rotate(-90 175.1 40.7)">SIM_VCC</text>
<text x="49.2" y="46.9">PROG 5</text>
<text x="82.4" y="47.3" transform="rotate(-90 82.4 47.3)">GND</text>
<text x="97.7" y="43.5" transform="rotate(-90 97.7 43.5)">GND</text>
<text x="111.6" y="43.5" transform="rotate(-90 111.6 43.5)">GND</text>
<text x="24" y="48.3" transform="rotate(-90 24 48.3)">CC1</text>
<text x="96.3" y="49.4">LED_PGATE 1</text>
<text x="110.8" y="48.1">LED_DATA_A 3</text>
<text x="117.3" y="53.2">VBAT 5</text>
<text x="121.8" y="52.1" transform="rotate(-90 121.8 52.1)">VBAT</text>
<text x="175.1" y="52.4" transform="rotate(-90 175.1 52.4)">GND</text>
<text x="209.4" y="52.1" transform="rotate(-90 209.4 52.1)">DEC0</text>
<text x="214.5" y="52.1" transform="rotate(-90 214.5 52.1)">VBAT</text>
<text x="222.1" y="52.1" transform="rotate(-90 222.1 52.1)">VIO</text>
<text x="24" y="60" transform="rotate(-90 24 60)">GND</text>
<text x="49.4" y="58.4" transform="rotate(-90 49.4 58.4)">VBUS</text>
<text x="64.6" y="58.4" transform="rotate(-90 64.6 58.4)">PROG</text>
<text x="64.6" y="56.2" transform="rotate(-90 64.6 56.2)">GND 2</text>
<text x="82.4" y="58.3">LED_EN_BASE 1</text>
<text x="91.3" y="59.7" transform="rotate(-90 91.3 59.7)">LED_EN_MCU</text>
<text x="114.2" y="59.3" transform="rotate(-90 114.2 59.3)">VBAT 2</text>
<text x="184.6" y="59.6">VBAT</text>
<text x="185.3" y="58.4" transform="rotate(-90 185.3 58.4)">DEC0</text>
<text x="240" y="59.6">LED_DATA_A</text>
<text x="128.5" y="63.4">BTN_N</text>
<text x="132" y="62.5" transform="rotate(-90 132 62.5)">GND 2</text>
<text x="144.8" y="63.4">GND</text>
<text x="184.2" y="64.6">NRST</text>
<text x="240" y="62.1">BTN_N</text>
<text x="240" y="64.6">LED_EN_MCU</text>
<text x="24" y="68.6" transform="rotate(-90 24 68.6)">CC2</text>
<text x="31.6" y="66.3" transform="rotate(-90 31.6 66.3)">GND</text>
<text x="39.2" y="66.3" transform="rotate(-90 39.2 66.3)">GND</text>
<text x="49.4" y="70.1" transform="rotate(-90 49.4 70.1)">GND</text>
<text x="64.6" y="70.1" transform="rotate(-90 64.6 70.1)">GND</text>
<text x="102.7" y="67.6" transform="rotate(-90 102.7 67.6)">GND 2</text>
<text x="121.8" y="70.1" transform="rotate(-90 121.8 70.1)">LED_PGATE</text>
<text x="181.5" y="67.2">SWDCLK</text>
<text x="183.1" y="69.7">SWDIO</text>
<text x="185.3" y="70.1" transform="rotate(-90 185.3 70.1)">GND</text>
<text x="20.2" y="81.6" transform="rotate(-90 20.2 81.6)">GND</text>
<text x="24" y="80.3" transform="rotate(-90 24 80.3)">GND</text>
<text x="39.2" y="82.6" transform="rotate(-90 39.2 82.6)">VBUS</text>
<text x="49.4" y="82.2" transform="rotate(-90 49.4 82.2)">VLED</text>
<text x="91.3" y="80.1" transform="rotate(-90 91.3 80.1)">LED_EN_BASE</text>
<text x="240" y="92.6">BAT_SENSE</text>
<text x="181.5" y="100.2">ANT_LTE</text>
<text x="179.6" y="115.4">ANT_GNSS</text>
<text x="181.1" y="130.7">SIM_VCC</text>
<text x="181.2" y="133.2">SIM_CLK</text>
<text x="181.3" y="135.8">SIM_RST</text>
<text x="182.8" y="138.3">SIM_IO</text>
<text x="186" y="145.9">VIO</text>
<text x="8.7" y="159.9">LED_DATA 3</text>
<text x="214.5" y="162.8" transform="rotate(-90 214.5 162.8)">GND</text>
<text x="25.3" y="171.7" transform="rotate(-90 25.3 171.7)">GND 2</text>
<text x="25.3" y="171.5" transform="rotate(-90 25.3 171.5)">VLED2</text>
<text x="40.5" y="171.7" transform="rotate(-90 40.5 171.7)">GND 2</text>
<text x="40.5" y="171.5" transform="rotate(-90 40.5 171.5)">VLED2</text>
<text x="57" y="171.7" transform="rotate(-90 57 171.7)">GND 2</text>
<text x="57" y="171.5" transform="rotate(-90 57 171.5)">VLED2</text>
<text x="72.3" y="171.7" transform="rotate(-90 72.3 171.7)">GND 2</text>
<text x="72.3" y="171.5" transform="rotate(-90 72.3 171.5)">VLED2</text>
<text x="88.8" y="171.7" transform="rotate(-90 88.8 171.7)">GND 2</text>
<text x="88.8" y="171.5" transform="rotate(-90 88.8 171.5)">VLED2</text>
<text x="105.3" y="171.7" transform="rotate(-90 105.3 171.7)">GND 2</text>
<text x="105.3" y="171.5" transform="rotate(-90 105.3 171.5)">VLED2</text>
<text x="120.5" y="171.7" transform="rotate(-90 120.5 171.7)">GND 2</text>
<text x="120.5" y="171.5" transform="rotate(-90 120.5 171.5)">VLED2</text>
<text x="137" y="171.7" transform="rotate(-90 137 171.7)">GND 2</text>
<text x="137" y="171.5" transform="rotate(-90 137 171.5)">VLED2</text>
<text x="152.3" y="171.7" transform="rotate(-90 152.3 171.7)">GND 2</text>
<text x="152.3" y="171.5" transform="rotate(-90 152.3 171.5)">VLED2</text>
<text x="168.8" y="171.7" transform="rotate(-90 168.8 171.7)">GND 2</text>
<text x="168.8" y="171.5" transform="rotate(-90 168.8 171.5)">VLED2</text>
<text x="185.3" y="171.7" transform="rotate(-90 185.3 171.7)">GND 2</text>
<text x="185.3" y="171.5" transform="rotate(-90 185.3 171.5)">VLED2</text>
<text x="200.5" y="171.7" transform="rotate(-90 200.5 171.7)">GND 2</text>
<text x="200.5" y="171.5" transform="rotate(-90 200.5 171.5)">VLED2</text>
<text x="25.3" y="183.2" transform="rotate(-90 25.3 183.2)">GND</text>
<text x="40.5" y="183.2" transform="rotate(-90 40.5 183.2)">GND</text>
<text x="57" y="183.2" transform="rotate(-90 57 183.2)">GND</text>
<text x="72.3" y="183.2" transform="rotate(-90 72.3 183.2)">GND</text>
<text x="88.8" y="183.2" transform="rotate(-90 88.8 183.2)">GND</text>
<text x="105.3" y="183.2" transform="rotate(-90 105.3 183.2)">GND</text>
<text x="120.5" y="183.2" transform="rotate(-90 120.5 183.2)">GND</text>
<text x="137" y="183.2" transform="rotate(-90 137 183.2)">GND</text>
<text x="152.3" y="183.2" transform="rotate(-90 152.3 183.2)">GND</text>
<text x="168.8" y="183.2" transform="rotate(-90 168.8 183.2)">GND</text>
<text x="185.3" y="183.2" transform="rotate(-90 185.3 183.2)">GND</text>
<text x="200.5" y="183.2" transform="rotate(-90 200.5 183.2)">GND</text>
</g>
<g font-size="1.3" fill="#a90000">
<text x="24" y="17.6">1</text>
<text x="128.2" y="12.6">1</text>
<text x="128.2" y="15.1">2</text>
<text x="128.2" y="17.6">3</text>
<text x="144" y="16.4">1</text>
<text x="155.5" y="16.4">1</text>
<text x="24" y="20.2">2</text>
<text x="50.8" y="24">A4</text>
<text x="128.2" y="20.2">4</text>
<text x="128.2" y="22.7">5</text>
<text x="144" y="18.9">2</text>
<text x="50.8" y="29.1">A5</text>
<text x="175.8" y="25.3">1 GND</text>
<text x="175.8" y="27.8">3 SIM_IO</text>
<text x="50.7" y="31.6">B5</text>
<text x="167.5" y="35" transform="rotate(-90 167.5 35)">4</text>
<text x="170" y="35" transform="rotate(-90 170 35)">5</text>
<text x="175.8" y="30.3">2</text>
<text x="50.7" y="39.2">B7</text>
<text x="50.8" y="41.8">A6</text>
<text x="50.8" y="36.7">A7</text>
<text x="64.6" y="38.8" transform="rotate(-90 64.6 38.8)">4 VBUS</text>
<text x="64.6" y="38.8" transform="rotate(-90 64.6 38.8)">4</text>
<text x="72.9" y="41.8">3 VBAT</text>
<text x="72.9" y="41.8">3</text>
<text x="129.4" y="40.1" transform="rotate(-90 129.4 40.1)">1 VIO</text>
<text x="129.4" y="40.1" transform="rotate(-90 129.4 40.1)">1</text>
<text x="134.5" y="40.1" transform="rotate(-90 134.5 40.1)">6 VLED</text>
<text x="134.5" y="40.1" transform="rotate(-90 134.5 40.1)">6</text>
<text x="50.7" y="44.3">B6</text>
<text x="55.1" y="46.9">5</text>
<text x="72.9" y="46.9">1 CHG_STAT</text>
<text x="72.9" y="46.9">1</text>
<text x="114.2" y="46.5" transform="rotate(-90 114.2 46.5)">3 VLED</text>
<text x="114.2" y="46.5" transform="rotate(-90 114.2 46.5)">3</text>
<text x="50.8" y="51.9">A8</text>
<text x="64.6" y="51.5" transform="rotate(-90 64.6 51.5)">2</text>
<text x="107.2" y="49.4">1</text>
<text x="122.5" y="48.1">3</text>
<text x="122.5" y="53.2">5</text>
<text x="140.2" y="48.1">4 LED_DATA</text>
<text x="140.2" y="48.1">4</text>
<text x="50.7" y="54.5">B8</text>
<text x="95.8" y="58.3">1</text>
<text x="102.7" y="55.3" transform="rotate(-90 102.7 55.3)">3 LED_PGATE</text>
<text x="102.7" y="55.3" transform="rotate(-90 102.7 55.3)">3</text>
<text x="114.2" y="54.1" transform="rotate(-90 114.2 54.1)">2</text>
<text x="131.9" y="57.9" transform="rotate(-90 131.9 57.9)">2</text>
<text x="190.4" y="59.6">10</text>
<text x="209.4" y="55.9" transform="rotate(-90 209.4 55.9)">24</text>
<text x="214.5" y="55.9" transform="rotate(-90 214.5 55.9)">14</text>
<text x="222.1" y="55.9" transform="rotate(-90 222.1 55.9)">65</text>
<text x="236.2" y="59.6">56</text>
<text x="31.6" y="61.1" transform="rotate(-90 31.6 61.1)">SH</text>
<text x="39.2" y="61" transform="rotate(-90 39.2 61)">A1</text>
<text x="102.7" y="63" transform="rotate(-90 102.7 63)">2</text>
<text x="191" y="64.6">9</text>
<text x="236.2" y="62.1">57</text>
<text x="236.2" y="64.6">58</text>
<text x="191" y="67.2">3</text>
<text x="191" y="69.7">4</text>
<text x="236.2" y="67.2">59</text>
<text x="236.2" y="69.7">61</text>
<text x="236.2" y="72.3">62</text>
<text x="236.2" y="74.8">63</text>
<text x="236.2" y="77.3">64</text>
<text x="190.4" y="79.9">52</text>
<text x="190.4" y="82.4">53</text>
<text x="236.2" y="79.9">67</text>
<text x="236.2" y="82.4">68</text>
<text x="190.4" y="85">54</text>
<text x="236.2" y="85">69</text>
<text x="236.2" y="87.5">70</text>
<text x="236.2" y="90">72</text>
<text x="236.2" y="92.6">73</text>
<text x="236.2" y="95.1">74</text>
<text x="190.4" y="100.2">35</text>
<text x="236.2" y="97.7">75</text>
<text x="236.2" y="100.2">77</text>
<text x="190.4" y="105.3">37</text>
<text x="236.2" y="102.7">78</text>
<text x="236.2" y="105.3">79</text>
<text x="236.2" y="107.8">80</text>
<text x="236.8" y="110.4">2</text>
<text x="236.8" y="112.9">5</text>
<text x="190.4" y="115.4">42</text>
<text x="236.8" y="115.4">6</text>
<text x="236.8" y="118">8</text>
<text x="236.2" y="120.5">11</text>
<text x="236.2" y="123.1">12</text>
<text x="236.2" y="125.6">44</text>
<text x="190.4" y="130.7">19</text>
<text x="236.2" y="128.1">45</text>
<text x="236.2" y="130.7">47</text>
<text x="190.4" y="135.8">16</text>
<text x="190.4" y="133.2">18</text>
<text x="236.2" y="133.2">48</text>
<text x="236.2" y="135.8">49</text>
<text x="190.4" y="138.3">17</text>
<text x="236.2" y="138.3">50</text>
<text x="190.4" y="148.5">28</text>
<text x="190.4" y="145.9">29</text>
<text x="236.2" y="145.9">21</text>
<text x="236.2" y="148.5">22</text>
<text x="25.3" y="154.4" transform="rotate(-90 25.3 154.4)">4 VLED</text>
<text x="25.3" y="154.4" transform="rotate(-90 25.3 154.4)">4</text>
<text x="40.5" y="154.4" transform="rotate(-90 40.5 154.4)">4 VLED</text>
<text x="40.5" y="154.4" transform="rotate(-90 40.5 154.4)">4</text>
<text x="57" y="154.4" transform="rotate(-90 57 154.4)">4 VLED</text>
<text x="57" y="154.4" transform="rotate(-90 57 154.4)">4</text>
<text x="72.3" y="154.4" transform="rotate(-90 72.3 154.4)">4 VLED</text>
<text x="72.3" y="154.4" transform="rotate(-90 72.3 154.4)">4</text>
<text x="88.8" y="154.4" transform="rotate(-90 88.8 154.4)">4 VLED</text>
<text x="88.8" y="154.4" transform="rotate(-90 88.8 154.4)">4</text>
<text x="105.3" y="154.4" transform="rotate(-90 105.3 154.4)">4 VLED</text>
<text x="105.3" y="154.4" transform="rotate(-90 105.3 154.4)">4</text>
<text x="120.5" y="154.4" transform="rotate(-90 120.5 154.4)">4 VLED</text>
<text x="120.5" y="154.4" transform="rotate(-90 120.5 154.4)">4</text>
<text x="137" y="154.4" transform="rotate(-90 137 154.4)">4 VLED</text>
<text x="137" y="154.4" transform="rotate(-90 137 154.4)">4</text>
<text x="152.3" y="154.4" transform="rotate(-90 152.3 154.4)">4 VLED</text>
<text x="152.3" y="154.4" transform="rotate(-90 152.3 154.4)">4</text>
<text x="168.8" y="154.4" transform="rotate(-90 168.8 154.4)">4 VLED</text>
<text x="168.8" y="154.4" transform="rotate(-90 168.8 154.4)">4</text>
<text x="185.3" y="154.4" transform="rotate(-90 185.3 154.4)">4 VLED</text>
<text x="185.3" y="154.4" transform="rotate(-90 185.3 154.4)">4</text>
<text x="190.4" y="151">27</text>
<text x="200.5" y="154.4" transform="rotate(-90 200.5 154.4)">4 VLED</text>
<text x="200.5" y="154.4" transform="rotate(-90 200.5 154.4)">4</text>
<text x="236.2" y="151">23</text>
<text x="18.3" y="159.9">3</text>
<text x="31" y="159.9">1 LED_D1</text>
<text x="31" y="159.9">1</text>
<text x="33.6" y="159.9">3</text>
<text x="46.3" y="159.9">1 LED_D2</text>
<text x="46.3" y="159.9">1</text>
<text x="50.1" y="159.9">3</text>
<text x="62.8" y="159.9">1 LED_D3</text>
<text x="62.8" y="159.9">1</text>
<text x="65.3" y="159.9">3</text>
<text x="78" y="159.9">1 LED_D4</text>
<text x="78" y="159.9">1</text>
<text x="81.8" y="159.9">3</text>
<text x="94.5" y="159.9">1 LED_D5</text>
<text x="94.5" y="159.9">1</text>
<text x="98.3" y="159.9">3</text>
<text x="111" y="159.9">1 LED_D6</text>
<text x="111" y="159.9">1</text>
<text x="113.6" y="159.9">3</text>
<text x="126.3" y="159.9">1 LED_D7</text>
<text x="126.3" y="159.9">1</text>
<text x="130.1" y="159.9">3</text>
<text x="142.8" y="159.9">1 LED_D8</text>
<text x="142.8" y="159.9">1</text>
<text x="145.3" y="159.9">3</text>
<text x="158" y="159.9">1 LED_D9</text>
<text x="158" y="159.9">1</text>
<text x="161.8" y="159.9">3</text>
<text x="174.5" y="159.9">1 LED_D10</text>
<text x="174.5" y="159.9">1</text>
<text x="178.3" y="159.9">3</text>
<text x="191" y="159.9">1 LED_D11</text>
<text x="191" y="159.9">1</text>
<text x="193.6" y="159.9">3</text>
<text x="206.3" y="159.9">1</text>
<text x="214.5" y="156.9" transform="rotate(-90 214.5 156.9)">1</text>
</g>
<g font-size="1" fill="#006464">
<text x="65.8" y="47.9" transform="rotate(-90 65.8 47.9)">SS</text>
<text x="65.8" y="42.1" transform="rotate(-90 65.8 42.1)">DD</text>
<text x="69" y="42.9">BAT</text>
</g>
<g font-size=".8" fill="#840000">
<text x="26.5" y="164.8">RGB</text>
<text x="41.7" y="164.8">RGB</text>
<text x="58.2" y="164.8">RGB</text>
<text x="73.5" y="164.8">RGB</text>
<text x="90" y="164.8">RGB</text>
<text x="106.5" y="164.8">RGB</text>
<text x="121.7" y="164.8">RGB</text>
<text x="138.2" y="164.8">RGB</text>
<text x="153.5" y="164.8">RGB</text>
<text x="170" y="164.8">RGB</text>
<text x="186.5" y="164.8">RGB</text>
<text x="201.7" y="164.8">RGB</text>
</g>
</svg>
